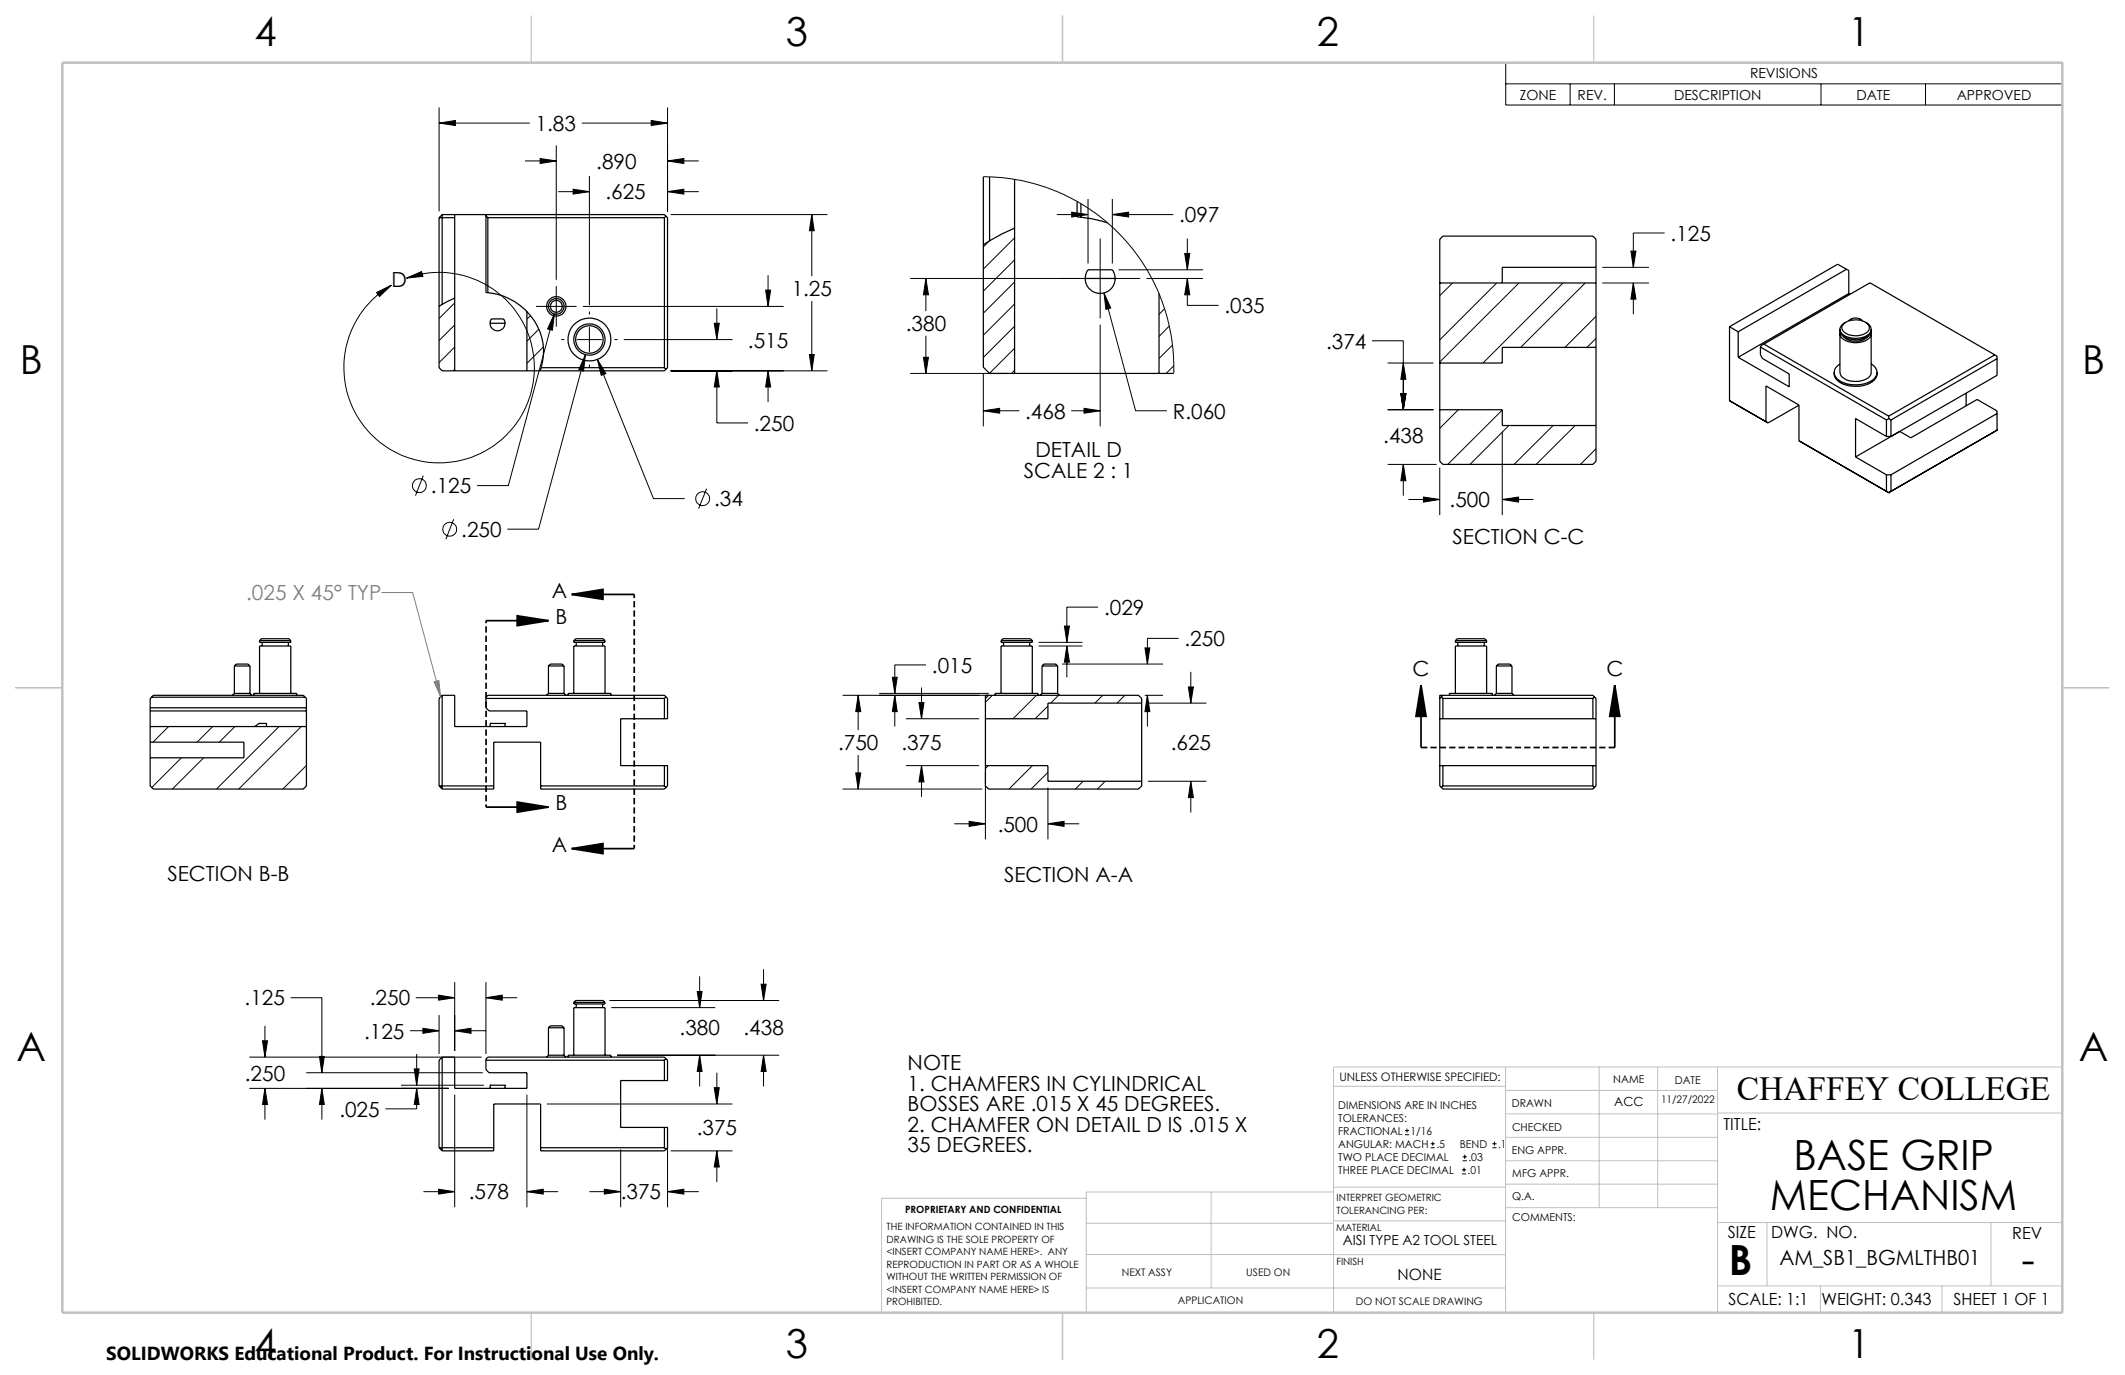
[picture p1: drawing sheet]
<svg xmlns="http://www.w3.org/2000/svg" width="432mm" height="279mm" viewBox="0 0 432 279" stroke-linecap="round" stroke-linejoin="round" font-family="sans-serif">
<g fill="none" stroke="#000" stroke-width=".25">
<path d="M199.8 35.9v38.7l1.3 1.3h37.4M201.1 35.9v13M206.2 36.4v39.5M89.2 44.2h3.2M89.9 43.6v18.2M89.9 43.6h45.1l.6 .6v30.5l-.6 .7h-45.1l-.7-.7v-30.5M89.9 43.6l-.7 .6M92.4 43.6v31.8M98.7 43.6v15.8l.4 .1M98.7 43.9l.4 .3M99.1 59.5a12.3 12.3 0 0 1 11.3 12.7l-.4 2.5M99.1 44.2v15.3"/>
<path d="M99.1 44.2h35.9M135 44.2v30.5M135.3 43.9l-.3 .3M201.1 48.9l-1.3 .8M206.2 46.4l-2.6 1.2-2.5 1.3M218.9 40.9v3.2h.7M219.6 44.1l2.2 .4 3.3 .8M219.6 41.4v2.7M220.5 56.6a3.1 3.1 0 0 0 3.1 3 3.1 3.1 0 0 0 3-3M220.5 56.6l.2-.9 .4-.9h4.9l.4 .9 .2 .9M220.5 56.6h6.1M235.5 59.7v16.2"/>
<path d="M292.6 48.6l.6-.6h30.5l.6 .6v45.1l-.6 .7h-30.5l-.6-.7zM292.6 57.5h31.7M324.3 54.3h-19v3.2M375.2 54.7l-1.8-1-22 12.7M375.2 54.7l-22 12.7M375.2 54.7l.5 .3v4.7M375.7 59.7l-22.5 12.9M375.7 59.7l.2 .1M89.9 61.8l-.7 .5M92.4 60.6l-2.5 1.2M99.6 65.7a1.52 1.52 0 0 0 1.5 1.5 1.52 1.52 0 0 0 1.5-1.5M99.6 65.7l.3-.9h2.4l.3 .9"/>
<path d="M99.6 65.7h3M107.1 63.3v12.1M110 74.7h25M110 74.7l-.3 .7M135 74.7l.3 .3M324.3 70.6h-19v3.2h-12.7M351.4 66.4v15M351.4 66.4l1.8 1M353.2 67.4v5.2M357.7 70.5l25.6 14.8M357.7 70.5v1.6l.4 .7 5.5 3.2v2.6l-10.4-6M358.4 69.9l-.5 .3-.2 .3"/>
<path d="M358.4 69.9l25.4 14.7M358.4 69.9l21.6-12.4 25.3 14.6M372.7 75.7a2.6 2.6 0 0 0 2.3 2.5 5.9 5.9 0 0 0 6-1.2l.3-.4 .1-.9M373.9 66.9a2.17 2.17 0 0 0 2.4 2.1 4 4 0 0 0 3.8-1.3l.1-.8M373.9 67.8v7.9a2.68 2.68 0 0 0 2.9 1.8 3.2 3.2 0 0 0 3.4-1.6v-8.1M373.9 74a1.86 1.86 0 0 0-1.2 1.8 1.86 1.86 0 0 0 1.3 1.7 6.6 6.6 0 0 0 6.8-.5 1.8 1.8 0 0 0-.6-3M373.9 67.5a1.62 1.62 0 0 0 1.5 1.9 4.3 4.3 0 0 0 4.6-1l.2-.4v-.5M374.5 68.3a3.6 3.6 0 0 0 5.1 0M374.6 65.9a3.8 3.8 0 0 1 5.1 .2 1.34 1.34 0 0 1-1.1 1.8 3.8 3.8 0 0 1-4.2-.8l-.1-.6zM375.1 65.5a1.43 1.43 0 0 0-1.2 1.3 1.43 1.43 0 0 0 .9 1.4 4.7 4.7 0 0 0 5.1-.5 1.44 1.44 0 0 0-.9-2.2M375.9 65.2a1.58 1.58 0 0 1 2.3 0M376.2 64.8l-.6 .4"/>
<path d="M377.9 64.8l.6 .4M399.5 79.9v2.6M405.3 72.1l-21.5 12.5M405.3 72.1l.5 .3v3.9l-21.6 12.4M405.8 72.9l-21.6 12.4M292.6 83.3h12.7v3.2h19M351.4 81.4l7.9 4.5M351.4 81.4l.5 .3M359.3 85.9l-.5-.2v-7.3l6.7 3.9v7.3M365.5 89.6l18.3 10.5M365.5 89.6l.5 .2M365.5 82.3l-6.2 3.6"/>
<path d="M377 92.9l6.3 3.6M383.3 85.3v3.4M383.3 96.5v3.3l.5 .3M383.3 88.7h.9M383.3 88.7l-6.3-3.6v7.8M383.3 96.5h.9M383.8 85.1l-.5 .2M383.8 85.1l.4 .2M383.8 84.6v.5M384.2 85.3v3.4M384.2 96.5v3.3M384.2 99.8l-.4 .3"/>
<path d="M405.8 87.4h.1M405.8 87.4v-3.9l-4.1-2.3-13.4 7.8-2.3-1.3-9 5.2M405.8 84l-21.6 12.5M405.8 87.4l-21.6 12.4M405.8 87.4l-22 12.7M383.8 100.1h.1M47.6 135.3h3.2M47.6 135.3l.4-.4h2.4l.4 .4M47.6 135.3v5.6M50.8 135.3v5.6M52.7 130.2v.3h6.4v-.3M52.7 130.2h6.4"/>
<path d="M52.7 130.2l.4-.4h5.6l.4 .4M53.3 130.5v.8M58.6 130.5v.8M111.4 135.3l.4-.4h2.4l.4 .4M111.4 135.3h3.2M111.4 135.3v5.6M114.6 135.3v5.6M116.6 130.2l.4-.4h5.6l.3 .4M116.6 130.2h6.3M116.6 130.2v.3h6.3v-.3M117.1 130.5v.8M122.4 130.5v.8"/>
<path d="M203.4 130.2h6.4M203.4 130.2v.3h6.4v-.3M203.4 130.2l.4-.4h5.6l.4 .4M203.9 130.5v.8M209.2 130.5v.8M211.7 135.3h3.2M211.7 135.3l.4-.4h2.4l.4 .4M211.7 135.3v5.6M214.9 135.3v5.6M295.7 130.2l.4-.4h5.6l.4 .4M295.7 130.2h6.4M295.7 130.2v.3h6.4v-.3"/>
<path d="M296.2 130.5v.8M301.6 130.5v.8M304.1 135.3l.3-.4h2.4l.4 .4M304.1 135.3h3.1M304.1 135.3v5.6M307.2 135.3v5.6M30.5 141.9l.7-.6h30.4l.7 .6v17.8l-.7 .6h-30.4l-.7-.6zM30.5 150.8h19.1v3.2h-19.1M30.5 144.5h31.8M30.5 147.6h31.8M30.5 143.8h31.8M30.8 141.7h31.2"/>
<path d="M47.6 140.9h3.2M47.6 140.9l-.4 .4M50.8 140.9l.4 .4M51.6 141.3v-.4h8.7v.4M52.6 147l-.8 .6M52.6 147h.1M52.6 147h1.6v.6M52.7 140.9v-9.6h6.4v9.6M89.2 159.7h11.1M89.2 159.7l.7 .6M89.9 141.3h2.5v6.3h14.7v-3.1h-7.7l-.7-.7v-2.1l.4-.4h35.9l.6 .6v4.1h-9.5v9.6h9.5v4.1l-.6 .6h-25.1v-9.5h-9.6v9.5h-10.4M89.9 141.3v19"/>
<path d="M89.9 141.3l-.7 .6v17.8M98.7 141.9h36.3M99.6 147h.1M99.6 147h3M99.6 147v.6M102.6 147h.1M102.6 147v.6M109.9 159.7h25.1M111.4 140.9h3.2M111.4 140.9l-.3 .4M114.6 140.9l.4 .4M115.4 141.3v-.4h8.7v.4"/>
<path d="M116.6 140.9v-9.6h6.3v9.6M135 141.9v4.1M135 155.6v4.1M135 159.7l.3 .3M135.3 141.6l-.3 .3M200.2 141.3h31.2l.6 .6v17.8l-.6 .6h-30.5l-.7-.6zM200.2 155.6h12.7v3.2h19.1M200.9 141.3l-.7 .6M202.2 141.3v-.4h8.7v.4M203.4 140.9v-9.6h6.4v9.6M211.7 140.9h3.2M211.7 140.9l-.4 .4"/>
<path d="M214.9 140.9l.4 .4M232 142.9h-19.1v3.1h-12.7M292.6 141.3h31.1l.6 .6v17.8l-.6 .6h-30.5l-.6-.6zM292.6 146h31.7M292.6 155.6h31.7M292.9 141.6l.3 .3M293.2 141.9h30.5M293.2 159.7h30.5M293.2 141.9v4.1M293.2 155.6v4.1M293.2 141.3l-.6 .6M293.2 159.7l-.3 .3"/>
<path d="M294.5 141.3v-.4h8.7v.4M295.7 140.9v-9.6h6.4v9.6M304.1 140.9h3.1M304.1 140.9l-.4 .4M307.2 140.9l.4 .4M323.7 141.9v4.1M323.7 155.6v4.1M323.7 159.7l.3 .3M324 141.6l-.3 .3M89.9 214.8h2.5v6.4h14.7v-3.2h-7.7l-.7-.7v-2.1l.4-.4h35.9l.6 .6v4.2h-9.5v9.5h9.5v4.1l-.6 .7h-25.1v-9.6h-9.6v9.6h-10.4M89.9 214.8v19.1M89.9 214.8l-.7 .6v17.8"/>
<path d="M98.7 215.4h36.3M111.4 214.4h3.2M111.4 208.8l.4-.3h2.4l.4 .3M111.4 208.8h3.2M111.4 208.8v5.6M111.4 214.4l-.3 .4M114.6 208.8v5.6M114.6 214.4l.4 .4M115.4 214.8v-.4h8.7v.4M116.6 203.7l.4-.4h5.6l.3 .4M116.6 203.7h6.3M116.6 214.4v-9.6h6.3v9.6"/>
<path d="M116.6 203.7v.3h6.3v-.3M117.1 204v.8M122.4 204v.8M135 215.4v4.2M135.3 215.1l-.3 .3M89.2 233.2h11.1M89.2 233.2l.7 .7M99.6 220.5h.1M99.6 220.5h3M99.6 220.5v.7M102.6 220.5h.1M102.6 220.5v.7"/>
<path d="M109.9 233.2h25.1M135 229.1v4.1M135 233.2l.3 .3"/>
<circle cx="113" cy="62.3" r="1.59"/>
<circle cx="113" cy="62.3" r="1.97"/>
<circle cx="113" cy="62.3" r="1.2"/>
<circle cx="119.8" cy="69" r="4.4"/>
<circle cx="119.8" cy="69" r="3.2"/>
<circle cx="119.8" cy="69" r="2.8"/>
</g>
<g fill="none" stroke="#000" stroke-width=".2">
<path d="M306 12.7h113.1v8.6h-113.1zM306 17h113.1M319.1 17v4.3M328 17v4.3M370 17v4.3M391.3 17v4.3M89.2 25l3.3-.5v1zM89.2 21.8v21.2M89.2 25h18.5M106.7 32.7h6.3M109.7 32.2l3.3 .5-3.3 .5zM113 29.5v27.4"/>
<path d="M113.4 38.9h6.4M116.5 38.5l3.3 .4-3.3 .5zM118.2 25h17.4M119.8 35.8v26.2M132.3 24.5l3.3 .5-3.3 .5zM135.6 38.9l3.4-.4v.9zM135.6 32.7l3.4-.5v1zM135.6 21.8v21.2M135.6 38.9h6.4M135.6 32.7h6.4M199.8 35.9l4.5 .3 3.8 .6 3.4 .9 3.3 1.2 4.4 2.2 3.3 2.1 2.7 2.2 2.8 2.6 1.9 2.3 3 4.2 1.7 3.2 1.5 3.4 1.1 3.6 .8 3.7 .4 3.6 .1 3.9M76.5 59.4l3-1.4-2.4 2.3z"/>
<path d="M82.6 56.5a19.4 19.4 0 0 1 25.8 20.5 19.4 19.4 0 0 1-29.8 13.9 19.4 19.4 0 0 1 .9-32.9M82.6 56.5l3.1-1.3 .2 1zM113 58.1v8.3M136.3 43.6h31.8M155.6 58.9h1l-.5 3.4zM156.1 55.9v6.4M165 43.6l.5 3.3h-1zM165 43.6v12.5M188.1 56.6l.6 3.3h-1.1zM188.1 56.6v6.6M201 49l-1.2 1.2M206.2 48.3l-6.4 6.4"/>
<path d="M206.2 52.8l-6.4 6.4M206.2 57.3l-6.4 6.3M214.7 43.6h6.4M217.8 43.1l3.3 .5-3.3 .5zM221.1 40.4v13.2M223.6 48.5v16.2M224.3 59.5l1.4 3.1-1 .3zM224.3 59.5l6.5 24h6.3M226 43.6l3.3-.5v1zM226 43.6h12.4M226 40.4v13.2M227.3 54.8h17.1"/>
<path d="M231.7 56.6h-46.7M233 56.6h11.4M240.7 51.5h1.1l-.5 3.3zM241.3 56.6l.5 3.3h-1.1zM241.3 56.6v5.5h6.3M241.3 48.5v6.3M295.2 57.5l-2.6 2.6M304.1 57.5l-11.5 11.6M308.6 57.5l-16 16.1M317.6 57.5l-16.3 16.3M322.1 57.5l-13.1 13.1M325.6 57.5h9.5"/>
<path d="M325.6 54.3h9.5M331.4 51h1l-.5 3.3zM331.9 57.5l.5 3.3h-1zM331.9 57.5v6.4M338.2 47.3h-6.3v7M92.4 61.6l-3.2 3.1M92.4 66l-3.2 3.2M92.4 70.5l-3.2 3.2M92.4 75l-.3 .4M107.8 64.1l-.7 .7M108.9 62.3h8.3M109.5 66.9l-2.4 2.4"/>
<path d="M110.4 70.5l-3.3 3.3M112.6 63.8l-.3 3.3-1-.2zM112.6 63.8l-9.3 34.9h-6.4M114.1 69h.6M117.2 69h5.1M118.4 62.3h40.8M119 72.1l-.4 3.3-1-.3zM119 72.1l-9.6 35.4h-6.3M119.8 63.3v.6M119.8 66.5v5M119.8 74.1v.6M121.4 73l1.7 2.9-.9 .4z"/>
<path d="M121.4 73l11.4 28.3h6.3M124.8 69h.7M126.8 69h22M136.3 75.4h31.8M145.1 65.7h1.1l-.5 3.3zM145.7 75.4l.5 3.2h-1.1zM145.7 75.4v10.5h6.3M145.7 62.7v6.3M156.1 75.4l.5 3.2h-1zM156.1 75.4v6.3M164.5 72h1l-.5 3.4zM165 61.2v14.2"/>
<path d="M185 75.9h19.9M187.6 72.6h1.1l-.6 3.3zM188.1 68.2v7.7M199.8 75.9v10.7M206.2 61.8l-6.4 6.3M206.2 66.3l-6.4 6.3M206.2 70.8l-5.2 5.1M206.2 75.2l-.7 .7M223.6 66v20.6M236.6 62.7l-1.1 1.2M237.6 66.3l-2.1 2.1M238.3 70.1l-2.8 2.7"/>
<path d="M238.5 74.3l-1.5 1.6M278.8 69.3h6.4v14M282 73.8h9.3M284.7 80h1l-.5 3.3zM285.2 73.8l.5 3.3h-1zM324.3 68.8l-1.8 1.8M324.3 64.3l-6.3 6.3M86 96.7l-1.6 4M143.6 99.3l-1.6 4.1M199.8 83.5l3.3-.5v1zM199.8 83.5h7.3M217.7 83.5h5.9"/>
<path d="M220.3 83l3.3 .5-3.3 .5zM282 94.4h9.9M282 83.3h9.3M285.2 94.4l.5 3.3h-1zM285.2 94.4v6.3M292.6 95v9.7M296.3 83.3l-3.7 3.7M305.3 83.3l-11.1 11.1M305.3 87.7v17M306.6 86.5l-7.9 7.9M315.6 86.5l-7.9 7.9M320.1 86.5l-8 7.9"/>
<path d="M324.3 91.2l-3.2 3.2M92.2 105.5l-1.6 4.1M286.2 101.5h6.4M289.2 101l3.4 .5-3.4 .5zM305.3 101.5l3.3-.5v1zM305.3 101.5h6.3M181.3 137.6h1l-.5 3.3zM187.3 139.7v6.3M188.2 135.1h-6.4v5.8M211 130.5h9M211 131.3h9M215.8 134.9h20.5"/>
<path d="M216.3 127.2h1l-.5 3.3zM216.8 131.3l.5 3.2h-1zM216.8 131.3v6.3M223.1 123.4h-6.3v7.1M232.7 131.7h.9l-.4 3.2zM239.5 129.7h-6.3v5.2M241.5 139.6h1l-.5 3.3zM242 136.5v6.4M34.3 147.6l-3.2 3.2M36.9 154l-6.1 6M41.4 154l-6.4 6.3M43.2 147.6l-3.2 3.2"/>
<path d="M47.7 147.6l-3.1 3.2M56.7 147.6l-12.7 12.7M61.2 147.6l-12.7 12.7M62.3 155.5l-4.8 4.8M171.2 141.3h29.7M173.9 157.1h1l-.5 3.2zM174.4 141.3l.5 3.3h-1zM174.4 141.3v7.1M174.4 153.4v6.9M178.6 140.9h22.3M181.8 141.3l.5 3.3h-1zM181.8 141.3v6.3"/>
<path d="M184.1 155.6h14.9M184.1 146h14.9M186.7 142.8h1l-.4 3.2zM187.3 155.6l.4 3.3h-1zM187.3 155.6v6.3M200.2 156.8v13.8M200.8 155.6l-.6 .6M201.6 141.3l-1.4 1.4M209.8 155.6l-4.8 4.7M210.6 141.3l-4.8 4.7M212.9 157l-3.4 3.3M212.9 143.5l-2.6 2.5"/>
<path d="M215.1 141.3l-1.6 1.6M220.1 158.8l-1.6 1.5M224.1 141.3l-1.6 1.6M224.6 158.8l-1.6 1.5M228.6 141.3l-1.6 1.6M232.6 141.3h3.7M233.2 141.3l.4 3.3h-.9zM233.2 141.3v6.3M233.3 142.9h11.8M233.3 158.7h11.8M242 158.7l.5 3.4h-1zM242 158.7v6.4"/>
<path d="M171.2 160.3h28.4M193.9 167.4h6.3M196.9 166.9l3.3 .5-3.3 .5zM212.9 167.4l3.3-.5v1zM212.9 160v10.6M212.9 167.4h6.4M92.4 199.6v13.9M98.7 199.6v14.6M142.2 198.4v6.4M154.7 200h1l-.5 3.3zM155.2 197v6.3M50.7 214.8h47.2"/>
<path d="M53.3 211.5h1.1l-.6 3.3zM53.8 208.5v6.3M59.1 202.7h6.3v15.3M62.2 218h35.9M64.9 214.7h1l-.5 3.3zM83.3 209.4h5.9M84.2 217.2h1l-.5 3.3zM84.5 202.7h7.9M84.7 214.2v6.3M85.9 209l3.3 .4-3.3 .6zM89.1 202.2l3.3 .5-3.3 .5zM89.2 206.3v7.9"/>
<path d="M92.4 209.4l3.3-.4v1zM92.4 209.4h6.3M98.7 202.7l3.4-.5v1zM98.7 202.7h6.4M123.8 203.3h34.5M124.2 204.8h21.1M125.4 214.4h32.9M141.7 201.5h1l-.5 3.3zM142.2 214.4l.5 3.3h-1zM142.2 214.4v6.4M145.7 218v6.3M155.2 214.4l.5 3.3h-1z"/>
<path d="M155.2 214.4v6.4M50.7 221.2h40.4M53.8 221.2l.6 3.2h-1.1zM53.8 221.2v6.3M65.4 221.2l.5 3.2h-1zM65.4 221.2v6.3M81.5 220.5h16.8M84.7 221.2l.5 3.2h-1zM84.7 221.2v4.1h-6.4M92.4 222.4v22.9M107.1 222.4v22.9M111.1 224.3h37.7"/>
<path d="M126.1 233.5v11.8M135.6 230.4v14.9M136.3 233.9h12.5M145.1 221h1.1l-.5 3.3zM145.7 233.9l.5 3.2h-1.1zM145.7 233.9v6.3M285.5 230.6h.8M285.5 229.7h.8M285.9 229.3v.9M290.7 233.2h.8M290.7 232.4h.8M291.1 232v.8"/>
<path d="M297.1 238.5h.8M297.1 237.7h.8M297.2 235.9h.9M297.2 235.1h.9M297.5 237.3v.8M297.6 234.6v.9M303.2 233.2h.9M303.2 232.4h.9M303.7 232v.8M86 242.1h6.4M89.1 241.7l3.3 .4-3.3 .5zM107.1 242.1l3.3-.4v.9z"/>
<path d="M107.1 242.1h6.3M119.8 242.1h6.3M122.8 241.7l3.3 .4-3.3 .5zM135.6 242.1l3.4-.4v.9zM135.6 242.1h6.4"/>
<circle cx="85.2" cy="98.7" r="1.41"/>
<circle cx="91.4" cy="107.5" r="1.4"/>
<circle cx="142.8" cy="101.3" r="1.4"/>
</g>
<path d="M98.7 126.1h12.7M105.1 125.1l6.3 1-6.3 1zM116.2 120.8h12.7M116.2 120.8l6.3-1v2zM288.7 139.2l1.1 6.4h-2.1zM288.7 139.2v12.7M328.1 139.2v12.7M328.1 139.2l1 6.4h-2zM98.7 164h12.7M105.1 163l6.3 1-6.3 1zM116.2 172.4h12.7M116.2 172.4l6.3-1v2.1z" fill="none" stroke="#000" stroke-width=".35"/>
<path d="M77.5 120.4h6.4l5.6 21.2M88.2 138.5l1-.2 .3 3.3z" fill="none" stroke="#808080" stroke-width=".2"/>
<path d="M128.9 120.8v51.6" fill="none" stroke="#000" stroke-width=".35" stroke-dasharray="1.3 .6" stroke-dashoffset=".5" stroke-linecap="butt"/>
<path d="M98.8 126.1v37.9" fill="none" stroke="#000" stroke-width=".35" stroke-dasharray="1.3 .6" stroke-dashoffset=".7" stroke-linecap="butt"/>
<path d="M328.1 151.9h-39.3" fill="none" stroke="#000" stroke-width=".35" stroke-dasharray="1.3 .6" stroke-linecap="butt"/>
<g fill="none" stroke="#c0c0c0" stroke-width=".2">
<path d="M305.9 216.8v49.9M324.9 216.8v28.6M336.8 216.8v28.6M349 216.8v49.9M419.1 216.8h-148.1v49.9M271 220.7h34.9M305.9 231.1h43.1M305.9 226.3h43.1M305.9 221.6h43.1M305.9 235.9h43.1M349 226.2h70.1M220.7 248.6h50.3"/>
<path d="M220.7 254.9h50.3M220.7 243.5h-41.6v23.2M246.1 242.2v19.5M271 255h34.9M271 248.1h35M271 242.2h-50.3v24.5M271 241.2h35M305.9 240.6h43.1M306 245.4h43M349 248.4h70.1M359.1 248.4v12.9M404.6 248.4v12.9"/>
<path d="M220.7 261.7h85.2M349 261.3h70.1M369.9 261.3v5.4M394.6 261.3v5.4"/>
</g>
<path d="M108 3.2v9.5M215.9 3.2v9.5M323.8 3.2v9.5M3.1 139.7h9.6M419.1 139.7h9.5M108 266.7v9.6M215.9 266.7v9.6M323.8 266.7v9.6" fill="none" stroke="#c0c0c0" stroke-width=".25"/>
<path d="M12.7 12.7h406.4v254h-406.4z" fill="none" stroke="#c0c0c0" stroke-width=".5"/>
<g fill="#000">
<path d="M76.5 59.4l3-1.4-2.4 2.3zM82.6 56.5l3.1-1.3 .2 1z"/>
<path d="M119 72.1l-1.4 3 1 .3zM121.4 73l.8 3.3 .9-.4zM112.6 63.8l-1.3 3.1 1 .2zM165 43.6l.5 3.3h-1zM164.5 72h1l-.5 3.4zM89.2 25l3.3-.5v1zM132.3 24.5l3.3 .5-3.3 .5zM155.6 58.9h1l-.5 3.4zM156.1 75.4l.5 3.2h-1zM145.1 65.7h1.1l-.5 3.3zM145.7 75.4l.5 3.2h-1.1zM135.6 38.9l3.4-.4v.9zM116.5 38.5l3.3 .4-3.3 .5zM135.6 32.7l3.4-.5v1zM109.7 32.2l3.3 .5-3.3 .5zM174.4 141.3l.5 3.3h-1zM173.9 157.1h1l-.5 3.2zM187.3 155.6l.4 3.3h-1zM186.7 142.8h1l-.4 3.2zM196.9 166.9l3.3 .5-3.3 .5zM212.9 167.4l3.3-.5v1zM241.5 139.6h1l-.5 3.3zM242 158.7l.5 3.4h-1zM233.2 141.3l.4 3.3h-.9zM232.7 131.7h.9l-.4 3.2zM181.3 137.6h1l-.5 3.3zM181.8 141.3l.5 3.3h-1zM216.3 127.2h1l-.5 3.3zM216.8 131.3l.5 3.2h-1zM285.2 94.4l.5 3.3h-1zM284.7 80h1l-.5 3.3zM284.7 80h1l-.5 3.3zM285.2 73.8l.5 3.3h-1zM305.3 101.5l3.3-.5v1zM289.2 101l3.4 .5-3.4 .5zM331.9 57.5l.5 3.3h-1zM331.4 51h1l-.5 3.3zM188.1 56.6l.6 3.3h-1.1zM187.6 72.6h1.1l-.6 3.3zM199.8 83.5l3.3-.5v1zM220.3 83l3.3 .5-3.3 .5zM224.3 59.5l.4 3.4 1-.3zM217.8 43.1l3.3 .5-3.3 .5zM226 43.6l3.3-.5v1zM240.7 51.5h1.1l-.5 3.3zM241.3 56.6l.5 3.3h-1.1zM89.1 241.7l3.3 .4-3.3 .5zM107.1 242.1l3.3-.4v.9zM84.2 217.2h1l-.5 3.3zM84.7 221.2l.5 3.2h-1zM65.4 221.2l.5 3.2h-1zM64.9 214.7h1l-.5 3.3zM53.3 211.5h1.1l-.6 3.3zM53.8 221.2l.6 3.2h-1.1zM85.9 209l3.3 .4-3.3 .6zM92.4 209.4l3.3-.4v1zM89.1 202.2l3.3 .5-3.3 .5zM98.7 202.7l3.4-.5v1zM154.7 200h1l-.5 3.3zM155.2 214.4l.5 3.3h-1zM142.2 214.4l.5 3.3h-1zM141.7 201.5h1l-.5 3.3zM122.8 241.7l3.3 .4-3.3 .5zM135.6 242.1l3.4-.4v.9zM145.7 233.9l.5 3.2h-1.1zM145.1 221h1.1l-.5 3.3z"/>
<path d="M116.2 120.8l6.3-1v2zM116.2 172.4l6.3-1v2.1zM105.1 125.1l6.3 1-6.3 1zM105.1 163l6.3 1-6.3 1zM328.1 139.2l1 6.4h-2zM288.7 139.2l1.1 6.4h-2.1z"/>
</g>
<path d="M88.2 138.5l1-.2 .3 3.3z" fill="#808080"/>
<g font-size="8.5">
<text x="364.4" y="237.7">BASE GRIP</text>
<text x="359.6" y="245.8">MECHANISM</text>
<text x="351.3" y="259">B</text>
<text x="410.8" y="258.9">-</text>
</g>
<g font-size="8.1">
<text x="51.7" y="9.3">4</text>
<text x="159.7" y="9.3">3</text>
<text x="267.6" y="9.3">2</text>
<text x="375.6" y="9.3">1</text>
<text x="4" y="76">B</text>
<text x="423.1" y="76">B</text>
<text x="3.3" y="215.7">A</text>
<text x="422.4" y="215.7">A</text>
<text x="51.7" y="276">4</text>
<text x="159.7" y="276">3</text>
<text x="267.6" y="276">2</text>
<text x="375.6" y="276">1</text>
</g>
<text font-size="6.9" x="352.9" y="223.6">CHAFFEY COLLEGE</text>
<g font-size="4.2">
<text x="108.8" y="26.6">1.83</text>
<text x="121.2" y="34.3">.890</text>
<text x="123" y="40.5">.625</text>
<text x="239.6" y="45.2">.097</text>
<text x="339.4" y="48.9">.125</text>
<text x="79.5" y="58.3">D</text>
<text x="160.9" y="60.2">1.25</text>
<text x="248.8" y="63.6">.035</text>
<text x="152" y="70.7">.515</text>
<text x="184.1" y="67.3">.380</text>
<text x="269.5" y="70.8">.374</text>
<text x="153.2" y="87.5">.250</text>
<text x="208.3" y="85">.468</text>
<text x="238.3" y="85">R.060</text>
<text x="210.4" y="92.9">DETAIL D</text>
<text x="281.1" y="90.1">.438</text>
<text x="87.6" y="100.2">.125</text>
<text x="208" y="97.1">SCALE 2 : 1</text>
<text x="145.1" y="102.9">.34</text>
<text x="294.6" y="103.1">.500</text>
<text x="93.7" y="109.1">.250</text>
<text x="295.1" y="110.6">SECTION C-C</text>
<text x="112.2" y="121.4">A</text>
<text x="224.3" y="124.9">.029</text>
<text x="112.8" y="126.8">B</text>
<text x="240.7" y="131.3">.250</text>
<text x="189.4" y="136.7">.015</text>
<text x="287.1" y="137.3">C</text>
<text x="326.4" y="137.3">C</text>
<text x="170.3" y="152.5">.750</text>
<text x="183.2" y="152.5">.375</text>
<text x="237.9" y="152.5">.625</text>
<text x="112.8" y="164.7">B</text>
<text x="112.2" y="173.1">A</text>
<text x="202.7" y="169">.500</text>
<text x="34" y="179">SECTION B-B</text>
<text x="204" y="179.2">SECTION A-A</text>
<text x="49.7" y="204.3">.125</text>
<text x="75.1" y="204.3">.250</text>
<text x="74" y="211">.125</text>
<text x="138.1" y="210.4">.380</text>
<text x="151.1" y="210.4">.438</text>
<text x="49.8" y="219.6">.250</text>
<text x="184.4" y="217.5">NOTE</text>
<text x="184.4" y="221.6">1. CHAMFERS IN CYLINDRICAL</text>
<text x="69" y="226.9">.025</text>
<text x="184.4" y="225.8">BOSSES ARE .015 X 45 DEGREES.</text>
<text x="141.6" y="230.6">.375</text>
<text x="184.4" y="230">2. CHAMFER ON DETAIL D IS .015 X</text>
<text x="184.4" y="234.2">35 DEGREES.</text>
<text x="95.2" y="243.7">.578</text>
<text x="126.1" y="243.7">.375</text>
<text x="361.6" y="257.1">AM_SB1_BGMLTHB01</text>
</g>
<text font-size="4.2" fill="#808080" x="50" y="122">.025 X 45° TYP</text>
<text font-size="3.8" x="21.6" y="276.3">SOLIDWORKS Educational Product. For Instructional Use Only.</text>
<g font-size="3.4">
<text x="350.2" y="229.5">TITLE:</text>
<text x="351.1" y="251.6">SIZE</text>
<text x="359.9" y="251.6">DWG. NO.</text>
<text x="408.9" y="251.7">REV</text>
<text x="351.2" y="265.2">SCALE: 1:1</text>
<text x="370.1" y="265.3">WEIGHT: 0.343</text>
<text x="396.9" y="265.2">SHEET 1 OF 1</text>
</g>
<text font-size="3.2" x="284" y="260.1">NONE</text>
<g font-size="2.8">
<text x="355.6" y="15.9">REVISIONS</text>
<text x="308.8" y="20.2">ZONE</text>
<text x="320.6" y="20.2">REV.</text>
<text x="340.2" y="20.2">DESCRIPTION</text>
<text x="377.2" y="20.2">DATE</text>
<text x="397.6" y="20.2">APPROVED</text>
<text x="272.8" y="253">AISI TYPE A2 TOOL STEEL</text>
</g>
<text font-size="2.5" x="328" y="224.8">ACC</text>
<text font-size="2.4" x="272.2" y="219.7">UNLESS OTHERWISE SPECIFIED:</text>
<g font-size="2.2">
<text x="327.8" y="220.1">NAME</text>
<text x="340.3" y="220.2">DATE</text>
<text x="271.9" y="225.3">DIMENSIONS ARE IN INCHES</text>
<text x="271.9" y="227.9">TOLERANCES:</text>
<text x="307.2" y="224.9">DRAWN</text>
<text x="271.9" y="230.6">FRACTIONAL</text>
<text x="271.9" y="233.2">ANGULAR: MACH</text>
<text x="286.6" y="230.6">1/16</text>
<text x="291.9" y="233.2">.5</text>
<text x="296.6" y="233.2">BEND</text>
<text x="304.4" y="233.2">.1</text>
<text x="307.3" y="229.8">CHECKED</text>
<text x="271.9" y="238.5">THREE PLACE DECIMAL</text>
<text x="271.9" y="235.9">TWO PLACE DECIMAL</text>
<text x="298.2" y="238.5">.01</text>
<text x="298.4" y="235.9">.03</text>
<text x="307.2" y="234.5">ENG APPR.</text>
<text x="307.3" y="239.2">MFG APPR.</text>
<text x="307.3" y="243.9">Q.A.</text>
<text x="307.3" y="248.1">COMMENTS:</text>
</g>
<g font-size="2.1">
<text x="337.5" y="224.2">11/27/2022</text>
<text x="227.9" y="259.2">NEXT ASSY</text>
<text x="253.3" y="259.2">USED ON</text>
<text x="239.3" y="265">APPLICATION</text>
<text x="275.5" y="265.1">DO NOT SCALE DRAWING</text>
</g>
<g font-size="2">
<text x="271.6" y="244.1">INTERPRET GEOMETRIC</text>
<text x="180.2" y="250">THE INFORMATION CONTAINED IN THIS</text>
<text x="183.9" y="246.4">PROPRIETARY AND CONFIDENTIAL</text>
<text x="271.5" y="250.2">MATERIAL</text>
<text x="271.6" y="246.6">TOLERANCING PER:</text>
<text x="180.2" y="252.5">DRAWING IS THE SOLE PROPERTY OF</text>
<text x="180.2" y="255.1">&lt;INSERT COMPANY NAME HERE&gt;. ANY</text>
<text x="180.2" y="257.6">REPRODUCTION IN PART OR AS A WHOLE</text>
<text x="271.5" y="257">FINISH</text>
<text x="180.2" y="260.1">WITHOUT THE WRITTEN PERMISSION OF</text>
<text x="180.2" y="262.6">&lt;INSERT COMPANY NAME HERE&gt; IS</text>
<text x="180.2" y="265.2">PROHIBITED.</text>
</g>
</svg>
